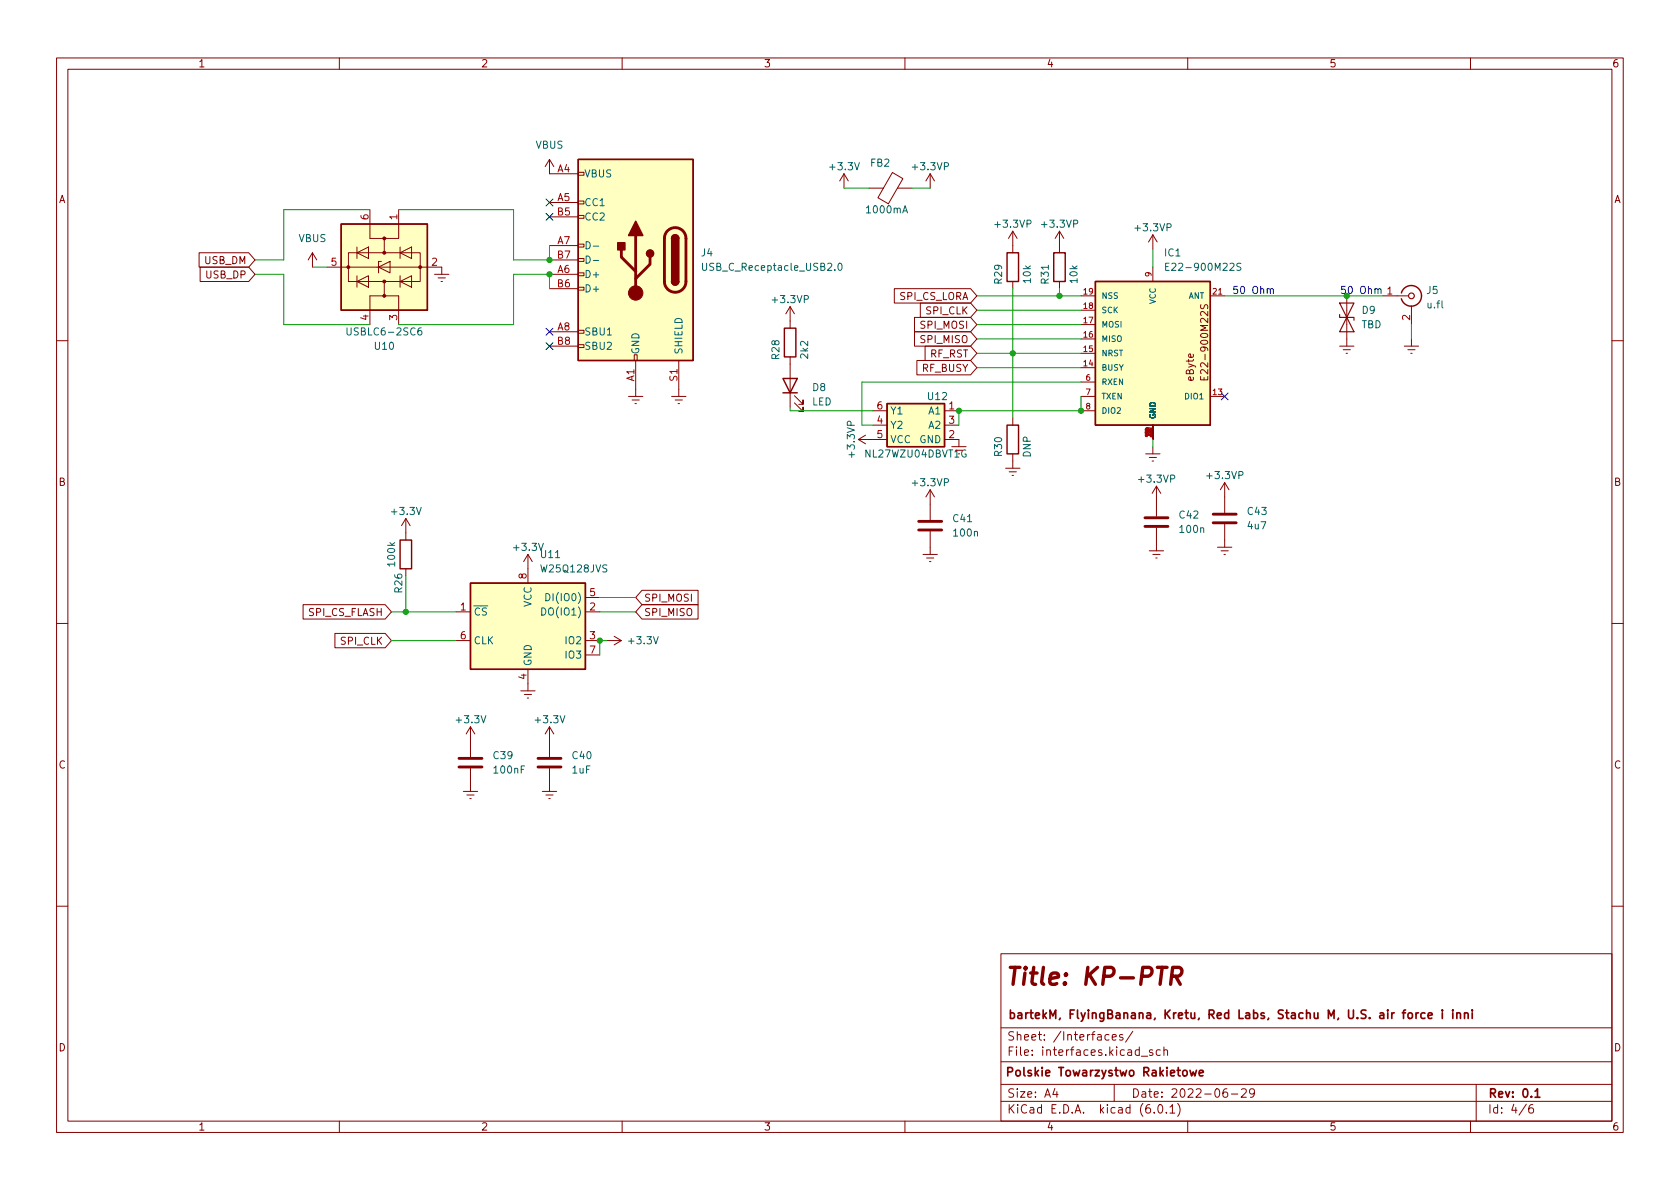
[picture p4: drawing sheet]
<svg xmlns="http://www.w3.org/2000/svg" width="297mm" height="210mm" viewBox="0 0 297 210" stroke-linecap="round" stroke-linejoin="round" font-family="sans-serif">
<g fill="none" stroke="#840000" stroke-width=".18">
<path d="M10 10.2h277v190.1h-277zM12 12.2h273v186.1h-273zM60 10.2v2M110 10.2v2M160 10.2v2M210 10.2v2M260 10.2v2M65.4 37.1v5.1h2.5v2.5M70.5 37.1v5.1h-2.6M97.2 28.2v2.5h5M97.2 35.8h5M97.2 38.3h5"/>
<path d="M97.2 28.2l-.8 1.3M97.2 28.2l.7 1.3M102.2 38.1h1.1v.5h-1.1zM102.2 35.6h1.1v.5h-1.1zM102.2 30.5h1.1v.5h-1.1zM149.2 30.7l.8 1.3M149.2 30.7v2.6M149.2 30.7l-.7 1.3M153.7 33.3h2.5M157.8 30.5l1.8 1.1-2.5 4.4-1.9-1zM158.7 33.3h2.6M164.5 30.7l-.8 1.3"/>
<path d="M164.5 30.7v2.6M164.5 30.7l.7 1.3M35.2 44.7h8.8l1.1 1.3-1.1 1.2h-8.8zM35.4 47.2h8.6l1.1 1.3-1.1 1.3h-8.6zM55.2 44.7l-.7 1.3M55.2 44.7v2.5M55.2 44.7l.8 1.3M57.8 47.2h20.3v1.3M61.6 44.7h12.7v5.1h-12.7zM63.1 44.7l2.1-1v2zM63.1 49.8l2.1-1v2zM63.1 43.7v2"/>
<path d="M63.1 48.8v2M66.9 47.2l2.1-1v2.1zM67.4 46.2h-.5v2.1M67.9 49.8v2.5h-2.5v5.1M67.9 52.3h2.6v5.1M70.7 44.7l2.1-1v2zM70.7 49.8l2.1-1v2zM70.7 43.7v2M70.7 48.8v2M76.8 48.5h2.6M77.5 49.1h1.2M78 49.8h.2"/>
<path d="M97.2 48.5h5M97.2 43.4h5M97.2 58.7h5M97.2 51h5M97.2 46h5M102.2 58.4h1.1v.5h-1.1zM102.2 50.8h1.1v.5h-1.1zM102.2 48.3h1.1v.5h-1.1zM102.2 45.7h1.1v.5h-1.1zM102.2 43.2h1.1v.5h-1.1zM139.7 54.2l-.8 1.3M139.7 54.2v3.8"/>
<path d="M139.7 54.2l.8 1.3M158.1 51h13.5l1.1 1.3-1.1 1.3h-13.5zM161.7 58.7h9.9l1.1 1.2-1.1 1.3h-9.9zM161.7 56.1h9.9l1.1 1.3-1.1 1.3h-9.9zM162.7 53.6h8.9l1.1 1.3-1.1 1.2h-8.9zM179.1 40.9v3.8M179.1 49.8v1.2M179.1 40.9l-.8 1.3M179.1 40.9l.7 1.3M187.3 40.9v3.8M187.3 49.8v1.2M187.3 40.9l-.7 1.3"/>
<path d="M187.3 40.9l.8 1.3M191.1 52.3h2.6M191.1 59.9h2.6M191.1 57.4h2.6M191.1 54.9h2.6M203.8 41.5l-.7 1.3M203.8 41.5v2.6M203.8 47.2v2.6M203.8 41.5l.8 1.3M212.3 53.9v.5l.2 .2 .3-.1 .3-.6h.3l.1 .2v.5M214 52.3h2.5M238.1 52.3v8.9"/>
<path d="M244.5 52.3h4.5M249.6 54.1v3.3M249.6 59.9v1.3M10 60.2h2M97.2 61.2h5M102.2 61h1.1v.5h-1.1zM111.1 70.1h2.6M111.8 70.7h1.2M112.1 62.7h.5v1h-.5zM112.3 71.4h.2M112.4 63.7v6.4M118.7 70.1h2.6"/>
<path d="M119.4 70.7h1.2M119.9 71.4h.2M120 63.7v6.4M139.7 63.1v8.9M140.5 71.2l1.5 1.6v-.8v.8h-.8M140.5 70l1.5 1.5v-.8v.8h-.8M151.8 77.7h5M151.8 77.7l1.2 .8M153 77l-1.2 .7M154.3 72.6h2.5M154.3 75.2h2.5M162.1 63.7h9.5l1.1 1.3-1.1 1.3h-9.5z"/>
<path d="M163.6 61.2h8l1.1 1.3-1.1 1.2h-8zM167 72.6h2.5M167 77.7h2.5v1.3M167 75.2h2.5M179.1 73.9v1.3M191.1 70.1h2.6M191.1 72.6h2.6M191.1 62.5h2.6M191.1 65h2.6M191.1 67.6h2.6M203.8 75.2v2.5M203.8 79v1.3"/>
<path d="M212.3 66.6v.6h1.2v-.6M212.9 66.8v.4M214 70.1h2.5M236.9 61.2h2.5M237.5 61.8h1.3M238 62.5h.3M248.3 61.2h2.5M248.9 61.8h1.3M249.4 62.5h.3M285 60.2h2M71.8 91.7l-.8 1.3M71.8 91.7v3.8"/>
<path d="M71.8 91.7l.7 1.3M93.3 98l-.7 1.3M93.3 98v5.1M93.3 98l.8 1.3M163.2 98h2.5M163.8 98.7h1.3M164.3 99.3h.3M164.5 86.6v5.3M164.5 94v4M164.5 86.6l-.8 1.3M164.5 86.6l.7 1.3M177.8 82.8h2.5"/>
<path d="M178.4 83.4h1.3M178.9 84.1h.3M179.1 80.3v2.5M202.6 80.3h2.5M203.2 97.4h2.5M203.2 80.9h1.3M203.7 81.5h.3M203.8 98h1.3M204.3 98.7h.3M204.5 86v5.3M204.5 93.3v4.1M204.5 86l-.8 1.2"/>
<path d="M204.5 86l.7 1.2M215.3 96.8h2.5M215.9 97.4h1.3M216.4 98h.3M216.5 85.3v5.4M216.5 92.7v4.1M216.5 85.3l-.7 1.3M216.5 85.3l.8 1.3M10 110.2h2M53.6 106.9h14.5l1.1 1.3-1.1 1.3h-14.5zM59.2 112h8.9l1.1 1.3-1.1 1.2h-8.9zM71.8 100.6v1.2"/>
<path d="M80.6 113.3h2.6M80.6 108.2h2.6M93.3 118.4v3.8M103.5 113.3h2.5M103.5 108.2h2.5M103.5 105.7h2.5M103.5 115.8h2.5M107.3 113.3h2.6M108.6 112.5l1.3 .8M109.9 113.3l-1.3 .7M113.5 106.9h9.9v2.6h-9.9l-1.1-1.3zM113.5 104.4h9.9v2.5h-9.9l-1.1-1.2z"/>
<path d="M285 110.2h2M81.9 139.9h2.6M83.2 128.5l-.8 1.3M83.2 128.5v5.4M83.2 135.9v4M83.2 128.5l.7 1.3M92.1 122.2h2.5M92.7 122.8h1.3M93.2 123.4h.3M95.9 139.9h2.5M97.2 128.5v5.4M97.2 135.9v4"/>
<path d="M97.2 128.5l-.8 1.3M97.2 128.5l.7 1.3M82.5 140.6h1.3M83.1 141.2h.2M96.5 140.6h1.3M97 141.2h.3M10 160.2h2M177 168.7h108v29.6h-108zM285 160.2h2M60 198.3v2M110 198.3v2M160 198.3v2"/>
<path d="M177 194.8h108M177 191.8h108M177 187.8h108M177 181.8h108M186.5 192.5l-.4 1h1M186.9 193v1M196.1 183l-.5-.1-.2 .3v.4l.1 .3h.6M196.6 183.4l.8-.1-.1-.3-.4-.1-.3 .2 .1 .8h.6M197 191.8v3M198.5 183l-.4-.1-.2 .2 .1 .3 .5 .1v.4h-.6M200.3 182.4l-1.3 1.9M201.8 186.8h1.1"/>
<path d="M203.8 185.7l-.4-.1-.2 .2 .1 .3 .5 .1v.4h-.6M204.1 196.7v.1M204.9 195.4l.2-.1a.81 .81 0 0 1 .6 .7 .81 .81 0 0 1-.3 .8h-.2a.81 .81 0 0 1-.6-.6 .81 .81 0 0 1 .3-.8zM205.1 185.7l-.4-.1-.3 .3v.4l.2 .3h.5M205.8 185.8l.2-.2 .4 .1v.9M205.8 185.1v1.5M206.2 196.7v.1M206.9 195.8l.4-.5v1.5M206.9 196.8h.8M208.2 195.1a1.72 1.72 0 0 1 0 2.3M210 198.3v2M216.9 192.5a.59 .59 0 0 0-.7 .7v.5l.2 .3h.4l.2-.1 .1-.5-.2-.2-.4-.1-.3 .3"/>
<path d="M217.7 193.5h1.2M219.5 192.7l.6-.2 .2 .2 .1 .3-1 1h1M221.8 193.2l-.3 .3-.4-.1-.2-.2 .2-.6 .4-.1 .2 .2a.99 .99 0 0 1-.3 1.3h-.3M260 198.3v2M261 191.8v6.5M269.9 195.3l-1.3 1.9M271 195.3a.6 .6 0 0 0-.7 .7v.5l.1 .3h.5l.2-.1 .1-.5-.2-.2-.4-.1-.3 .3"/>
</g>
<g fill="none" stroke="#840000" stroke-width=".3">
<path d="M249 179.2l.2-.1 .5 .1v.6l-.1 .2-.4 .1-.2-.1zM250.4 179.1v1M250.8 179.1l-.3 .1-.1 .2M251.9 179.2l-.4-.1-.3 .3v.4l.2 .2h.5M252.5 179.6l.7-.1v-.3l-.5-.1-.2 .2 .1 .7h.6M255 178.6v.1M255 179.1v1M256.9 178.6v.1M256.9 179.1v1M257.6 179.2l.2-.1 .4 .1v.9M257.6 179.1v1M258.9 179.2l.3-.1 .3 .1 .1 .9"/>
<path d="M258.9 179.1v1M260.3 178.6v.1M260.3 179.1v1M210.4 189.3l.3 1 .3-.8 .3 .8 .2-1M212 189.8l.8-.2-.1-.3h-.4l-.3 .2 .1 .7h.6M271.4 193l.4-.5v1.5M271.4 194h.9"/>
</g>
<path d="M204.6 171.1h1.7M207.1 172.6h1.2a.83 .83 0 0 0 .7-.7 .83 .83 0 0 0-.5-.8h-1.2l-.3 3M207.9 172.6l.8 1.5" fill="none" stroke="#840000" stroke-width=".6"/>
<g fill="#ffffc2" stroke="#ffffc2" stroke-width=".18">
<path d="M60.3 39.6h15.3v15.3h-15.3z"/>
<path d="M156.8 71.4h10.2v7.6h-10.2z"/>
<path d="M102.2 28.2h20.4v35.5h-20.4z"/>
<path d="M83.2 103.1h20.3v15.3h-20.3z"/>
<path d="M193.7 49.8h20.3v25.4h-20.3z"/>
</g>
<g fill="none" stroke="#840000" stroke-width=".25">
<path d="M60.3 39.6h15.3v15.3h-15.3zM102.2 28.2h20.4v35.5h-20.4zM118.7 49.8a.64 .64 0 0 0 .7 .6 .64 .64 0 0 0 .6-.6M118.7 42.2a.64 .64 0 0 1 .7-.7 .64 .64 0 0 1 .6 .7M138.7 58h2v5.1h-2zM178.1 44.7h2v5.1h-2zM186.3 44.7h2v5.1h-2zM193.7 49.8h20.3v25.4h-20.3zM247.8 51.8a1.81 1.81 0 0 1 2.8-1 1.81 1.81 0 0 1 0 3 1.81 1.81 0 0 1-2.8-1M138.4 66.9h2.6l-1.3 2.6zM138.4 69.5h2.6M156.8 71.4h10.2v7.6h-10.2z"/>
<path d="M178.1 75.2h2v5.1h-2zM70.7 95.5h2.1v5.1h-2.1zM83.2 103.1h20.3v15.3h-20.3z"/>
</g>
<g fill="#840000" stroke="#840000" stroke-width=".18">
<circle cx="67.9" cy="42.2" r=".25"/>
<circle cx="67.9" cy="44.7" r=".25"/>
<circle cx="74.3" cy="47.2" r=".25"/>
<circle cx="61.6" cy="47.2" r=".25"/>
<circle cx="67.9" cy="49.8" r=".25"/>
<circle cx="67.9" cy="52.3" r=".25"/>
<circle cx="112.4" cy="51.8" r="1.27"/>
</g>
<g fill="none" stroke="#006464" stroke-width=".18">
<path d="M61.4 58v1l.2 .2h.4l.1-.2v-1M74.5 58h-.4a.86 .86 0 0 0 0 1.2l.4-.1 .1-.4-.2-.2h-.3l-.2 .2M103.6 42.7a.64 .64 0 0 1 .8 .7 .64 .64 0 0 1-.8 .6zM103.6 45.3a.64 .64 0 0 1 .8 .6 .64 .64 0 0 1-.8 .6zM104.9 43.5h1M104.9 46.1h1M124.2 46.5v1.1l.2 .2h.3l.2-.2v-1.1M148.3 46.7l.2-.2a.68 .68 0 0 1 .4 .7 .68 .68 0 0 1-.4 .6l-.2-.1-.1-.4zM206.1 47.1h.4M206.7 46.5h-.6v1.3h.6M219.4 46.6l-.5-.1-.2 .2v.3l.6 .3 .1 .3-.2 .2h-.5M95.8 107.5a.64 .64 0 0 1 .7 .6 .64 .64 0 0 1-.7 .7z"/>
<path d="M96.5 105a.64 .64 0 0 1 .7 .6 .64 .64 0 0 1-.7 .6z"/>
</g>
<g fill="none" stroke="#840000" stroke-width=".51">
<path d="M109.9 44.2v1.3l2.5 2.5M112.4 41.7v10.1M114.9 45.5v1.2l-2.5 2.6M118 40.8a1.91 1.91 0 0 1 2.1-.4 1.91 1.91 0 0 1 1.2 1.8v7.6a1.91 1.91 0 0 1-1.9 1.9 1.91 1.91 0 0 1-1.9-1.9v-7.8l.2-.6zM162.4 93.7h4.1M162.4 92.2h4.1M202.4 93.1h4.1M202.4 91.6h4.1M214.5 92.5h4.1M214.5 90.9h4.1M81.2 135.6h4M81.2 134.1h4"/>
<path d="M95.1 135.6h4.1M95.1 134.1h4.1"/>
</g>
<g fill="#840000" stroke="#840000" stroke-width=".25">
<path d="M118.7 49.8h1.3a.64 .64 0 0 1-.6 .6 .64 .64 0 0 1-.7-.6z"/>
<path d="M118.7 42.2h1.3v7.6h-1.3z"/>
<path d="M118.9 41.7a.64 .64 0 0 1 .7-.1 .64 .64 0 0 1 .4 .6h-1.3z"/>
<path d="M112.4 39.1l1.3 2.6h-2.6z"/>
<path d="M109.2 42.9h1.3v1.3h-1.3z"/>
<circle cx="114.9" cy="44.8" r=".63"/>
</g>
<g fill="none" stroke="#840000" stroke-width=".2">
<path d="M236.9 55.6v.5h2.5v.5M236.9 53.6h2.5l-1.3 2.5zM238.1 56.1l1.3 2.6h-2.5z"/>
<circle cx="249.6" cy="52.3" r=".51"/>
</g>
<path d="M224.6 51.2l.2-.1h.3v.8M243.6 51.2l.2-.1h.3l.1 .8" fill="none" stroke="#0000c2" stroke-width=".18"/>
<g fill="none" stroke="#009600" stroke-width=".18">
<path d="M65.4 37.1h-15.2v8.9h-5.1M70.5 37.1h20.3v8.9h6.4v-2.6M149.2 33.3h4.5M161.3 33.3h3.2M45.1 48.5h5.1v8.9h15.2M55.2 47.2h2.6M97.2 51v-2.5h-6.4v8.9h-20.3M172.7 59.9h18.4M172.7 54.9h18.4M172.7 52.3h18.4M172.7 57.4h18.4M179.1 51v22.9"/>
<path d="M187.3 51v1.3M203.8 44.1v3.1M216.5 52.3h28M249.6 57.4v2.5M139.7 72v.6h14.6M172.7 62.5h18.4M172.7 65h18.4M191.1 70.1v2.5h-21.6v2.6M191.1 67.6h-38.7v7.6h1.9M203.8 77.7v1.3M69.2 113.3h11.4M69.2 108.2h11.4"/>
<path d="M71.8 101.8v6.4M106 108.2h6.4M106 105.7h6.4M107.3 113.3h-1.3v2.5"/>
</g>
<path d="M96.5 35.2l1.3 1.2M96.5 37.7l1.3 1.3M97.8 35.2l-1.3 1.2M97.8 37.7l-1.3 1.3M96.5 58.1l1.3 1.2M97.8 58.1l-1.3 1.2M96.5 60.6l1.3 1.2M97.8 60.6l-1.3 1.2M215.9 69.5l1.2 1.2M217.1 69.5l-1.2 1.2" fill="none" stroke="#000084" stroke-width=".18"/>
<g fill="#009600" stroke="#009600" stroke-width=".18">
<circle cx="169.5" cy="72.6" r=".46"/>
<circle cx="179.1" cy="62.5" r=".46"/>
<circle cx="191.1" cy="72.6" r=".46"/>
<circle cx="97.2" cy="46" r=".46"/>
<circle cx="97.2" cy="48.5" r=".46"/>
<circle cx="187.3" cy="52.3" r=".46"/>
<circle cx="238.1" cy="52.3" r=".46"/>
<circle cx="106" cy="113.3" r=".46"/>
<circle cx="71.8" cy="108.2" r=".46"/>
</g>
<text font-size="4.2" fill="#840000" x="177.6" y="174.2">Title: KP-PTR</text>
<g font-size="2.1" fill="#840000">
<text x="178" y="184">Sheet: /Interfaces/</text>
<text x="178.1" y="180.2">bartekM, FlyingBanana, Kretu, Red Labs, Stachu M, U.S. air force i inni</text>
<text x="177.6" y="190.3">Polskie Towarzystwo Rakietowe</text>
<text x="178" y="186.7">File: interfaces.kicad_sch</text>
<text x="178" y="196.9">KiCad E.D.A. kicad (6.0.1)</text>
<text x="178" y="194.1">Size: A4</text>
<text x="200" y="194.1">Date: 2022-06-29</text>
<text x="263" y="194.1">Rev: 0.1</text>
<text x="263" y="196.9">Id: 4/6</text>
</g>
<g font-size="1.8" fill="#840000">
<text x="35" y="11.9">1</text>
<text x="85" y="11.9">2</text>
<text x="135" y="11.9">3</text>
<text x="185" y="11.9">4</text>
<text x="235" y="11.9">5</text>
<text x="285" y="11.9">6</text>
<text x="10.3" y="35.9">A</text>
<text x="285.3" y="35.9">A</text>
<text x="36.2" y="46.7">USB_DM</text>
<text x="36.5" y="49.2">USB_DP</text>
<text x="159" y="53">SPI_CS_LORA</text>
<text x="162.9" y="58.1">SPI_MOSI</text>
<text x="163.8" y="55.6">SPI_CLK</text>
<text x="162.9" y="60.7">SPI_MISO</text>
<text x="163" y="65.7">RF_BUSY</text>
<text x="164.4" y="63.2">RF_RST</text>
<text x="211.1" y="67.3" transform="rotate(-90 211.1 67.3)">eByte</text>
<text x="213.6" y="66.2" transform="rotate(-90 213.6 66.2)">E22-900M22S</text>
<text x="153.2" y="80.9">NL27WZU04DBVT1G</text>
<text x="10.3" y="85.9">B</text>
<text x="285.3" y="85.9">B</text>
<text x="113.8" y="106.4">SPI_MOSI</text>
<text x="54.6" y="108.9">SPI_CS_FLASH</text>
<text x="113.8" y="108.9">SPI_MISO</text>
<text x="60.3" y="114">SPI_CLK</text>
<text x="10.3" y="135.9">C</text>
<text x="285.3" y="135.9">C</text>
<text x="10.3" y="185.9">D</text>
<text x="285.3" y="185.9">D</text>
<text x="35" y="199.9">1</text>
<text x="85" y="199.9">2</text>
<text x="135" y="199.9">3</text>
<text x="185" y="199.9">4</text>
<text x="235" y="199.9">5</text>
<text x="285" y="199.9">6</text>
</g>
<g font-size="1.8" fill="#006464">
<text x="94.7" y="26.3">VBUS</text>
<text x="153.9" y="29.5">FB2</text>
<text x="103.3" y="31.4">VBUS</text>
<text x="146.9" y="30.1">+3.3V</text>
<text x="161.5" y="30.1">+3.3VP</text>
<text x="103.3" y="36.4">CC1</text>
<text x="103.3" y="39">CC2</text>
<text x="153.4" y="37.7">1000mA</text>
<text x="176.1" y="40.3">+3.3VP</text>
<text x="184.4" y="40.3">+3.3VP</text>
<text x="200.9" y="40.9">+3.3VP</text>
<text x="52.8" y="42.8">VBUS</text>
<text x="124" y="45.3">J4</text>
<text x="124.8" y="47.9">USB_C_Receptacle_USB2.0</text>
<text x="206" y="45.3">IC1</text>
<text x="207.1" y="47.9">E22-900M22S</text>
<text x="103.3" y="49.1">D+</text>
<text x="103.3" y="51.7">D+</text>
<text x="136.8" y="53.6">+3.3VP</text>
<text x="177.2" y="50.1" transform="rotate(-90 177.2 50.1)">R29</text>
<text x="182.2" y="50" transform="rotate(-90 182.2 50)">10k</text>
<text x="185.4" y="50.1" transform="rotate(-90 185.4 50.1)">R31</text>
<text x="190.5" y="50" transform="rotate(-90 190.5 50)">10k</text>
<text x="252.3" y="52">J5</text>
<text x="61.9" y="59.3">USBLC6-2SC6</text>
<text x="103.3" y="59.3">SBU1</text>
<text x="240.7" y="58">TBD</text>
<text x="240.9" y="55.5">D9</text>
<text x="252.4" y="54.5">u.fl</text>
<text x="66.3" y="61.8">U10</text>
<text x="103.3" y="61.8">SBU2</text>
<text x="113" y="62.7" transform="rotate(-90 113 62.7)">GND</text>
<text x="120.6" y="62.7" transform="rotate(-90 120.6 62.7)">SHIELD</text>
<text x="137.8" y="63.5" transform="rotate(-90 137.8 63.5)">R28</text>
<text x="142.9" y="63.3" transform="rotate(-90 142.9 63.3)">2k2</text>
<text x="143.5" y="71.7">LED</text>
<text x="143.7" y="69.1">D8</text>
<text x="164.1" y="70.7">U12</text>
<text x="157.4" y="75.8">Y2</text>
<text x="157.4" y="73.3">Y1</text>
<text x="164.2" y="73.3">A1</text>
<text x="164.2" y="75.8">A2</text>
<text x="151.1" y="80.6" transform="rotate(-90 151.1 80.6)">+3.3VP</text>
<text x="157.4" y="78.4">VCC</text>
<text x="162.6" y="78.4">GND</text>
<text x="177.2" y="80.6" transform="rotate(-90 177.2 80.6)">R30</text>
<text x="182.2" y="80.9" transform="rotate(-90 182.2 80.9)">DNP</text>
<text x="161.5" y="86">+3.3VP</text>
<text x="201.5" y="85.3">+3.3VP</text>
<text x="213.6" y="84.7">+3.3VP</text>
<text x="69.4" y="91.1">+3.3V</text>
<text x="168.6" y="92.3">C41</text>
<text x="168.7" y="94.9">100n</text>
<text x="208.6" y="91.7">C42</text>
<text x="208.7" y="94.2">100n</text>
<text x="220.6" y="91.1">C43</text>
<text x="220.7" y="93.6">4u7</text>
<text x="69.8" y="100" transform="rotate(-90 69.8 100)">100k</text>
<text x="91" y="97.4">+3.3V</text>
<text x="95.7" y="98.7">U11</text>
<text x="95.8" y="101.2">W25Q128JVS</text>
<text x="71.1" y="104.7" transform="rotate(-90 71.1 104.7)">R26</text>
<text x="94" y="107.4" transform="rotate(-90 94 107.4)">VCC</text>
<text x="97.2" y="106.3">DI(IO0)</text>
<text x="83.7" y="108.8">~{CS}</text>
<text x="83.7" y="113.9">CLK</text>
<text x="96.3" y="108.8">DO(IO1)</text>
<text x="100.1" y="113.9">IO2</text>
<text x="111.3" y="113.9">+3.3V</text>
<text x="94" y="117.9" transform="rotate(-90 94 117.9)">GND</text>
<text x="100.1" y="116.5">IO3</text>
<text x="80.8" y="127.9">+3.3V</text>
<text x="94.8" y="127.9">+3.3V</text>
<text x="87.3" y="134.2">C39</text>
<text x="87.5" y="136.8">100nF</text>
<text x="101.2" y="136.8">1uF</text>
<text x="101.3" y="134.2">C40</text>
</g>
<g font-size="1.8" fill="#a90000">
<text x="98.6" y="30.5">A4</text>
<text x="98.6" y="35.6">A5</text>
<text x="65.2" y="38.8" transform="rotate(-90 65.2 38.8)">6</text>
<text x="70.2" y="38.8" transform="rotate(-90 70.2 38.8)">1</text>
<text x="98.6" y="38.1">B5</text>
<text x="58.6" y="47">5</text>
<text x="76.3" y="47">2</text>
<text x="98.6" y="43.2">A7</text>
<text x="98.6" y="45.7">B7</text>
<text x="98.6" y="48.3">A6</text>
<text x="98.6" y="50.8">B6</text>
<text x="245.3" y="52.1">1</text>
<text x="65.2" y="56.6" transform="rotate(-90 65.2 56.6)">4</text>
<text x="70.2" y="56.6" transform="rotate(-90 70.2 56.6)">3</text>
<text x="98.6" y="58.4">A8</text>
<text x="249.3" y="56.6" transform="rotate(-90 249.3 56.6)">2</text>
<text x="98.6" y="61">B8</text>
<text x="112.1" y="67.4" transform="rotate(-90 112.1 67.4)">A1</text>
<text x="119.8" y="67.4" transform="rotate(-90 119.8 67.4)">S1</text>
<text x="155.1" y="74.9">4</text>
<text x="155.1" y="77.5">5</text>
<text x="155.1" y="72.4">6</text>
<text x="167.8" y="72.4">1</text>
<text x="167.8" y="77.5">2</text>
<text x="167.8" y="74.9">3</text>
<text x="81.4" y="107.9">1</text>
<text x="93.1" y="102.3" transform="rotate(-90 93.1 102.3)">8</text>
<text x="104.3" y="107.9">2</text>
<text x="104.3" y="105.4">5</text>
<text x="81.4" y="113">6</text>
<text x="104.3" y="113">3</text>
<text x="104.3" y="115.6">7</text>
<text x="93.1" y="120.1" transform="rotate(-90 93.1 120.1)">4</text>
</g>
<g font-size="1.8" fill="#0000c2">
<text x="217.8" y="52">50 Ohm</text>
<text x="236.9" y="52">50 Ohm</text>
</g>
<g font-size="1.4" fill="#a90000">
<text x="191.6" y="52.1">19</text>
<text x="203.6" y="48.9" transform="rotate(-90 203.6 48.9)">9</text>
<text x="214.5" y="52.1">21</text>
<text x="191.6" y="59.7">16</text>
<text x="191.6" y="57.1">17</text>
<text x="191.6" y="54.6">18</text>
<text x="191.6" y="64.8">14</text>
<text x="191.6" y="62.2">15</text>
<text x="192" y="67.3">6</text>
<text x="192" y="69.8">7</text>
<text x="214.5" y="69.8">13</text>
<text x="192" y="72.4">8</text>
<text x="203.6" y="76.8" transform="rotate(-90 203.6 76.8)">5</text>
</g>
<g font-size="1.4" fill="#006464">
<text x="194.7" y="52.8">NSS</text>
<text x="204.3" y="53.8" transform="rotate(-90 204.3 53.8)">VCC</text>
<text x="210.1" y="52.8">ANT</text>
<text x="194.7" y="57.9">MOSI</text>
<text x="194.7" y="55.4">SCK</text>
<text x="194.7" y="65.5">BUSY</text>
<text x="194.7" y="63">NRST</text>
<text x="194.7" y="60.4">MISO</text>
<text x="194.7" y="68.1">RXEN</text>
<text x="194.7" y="70.6">TXEN</text>
<text x="209.7" y="70.6">DIO1</text>
<text x="194.7" y="73.1">DIO2</text>
<text x="204.3" y="74.2" transform="rotate(-90 204.3 74.2)">GND</text>
</g>
</svg>
